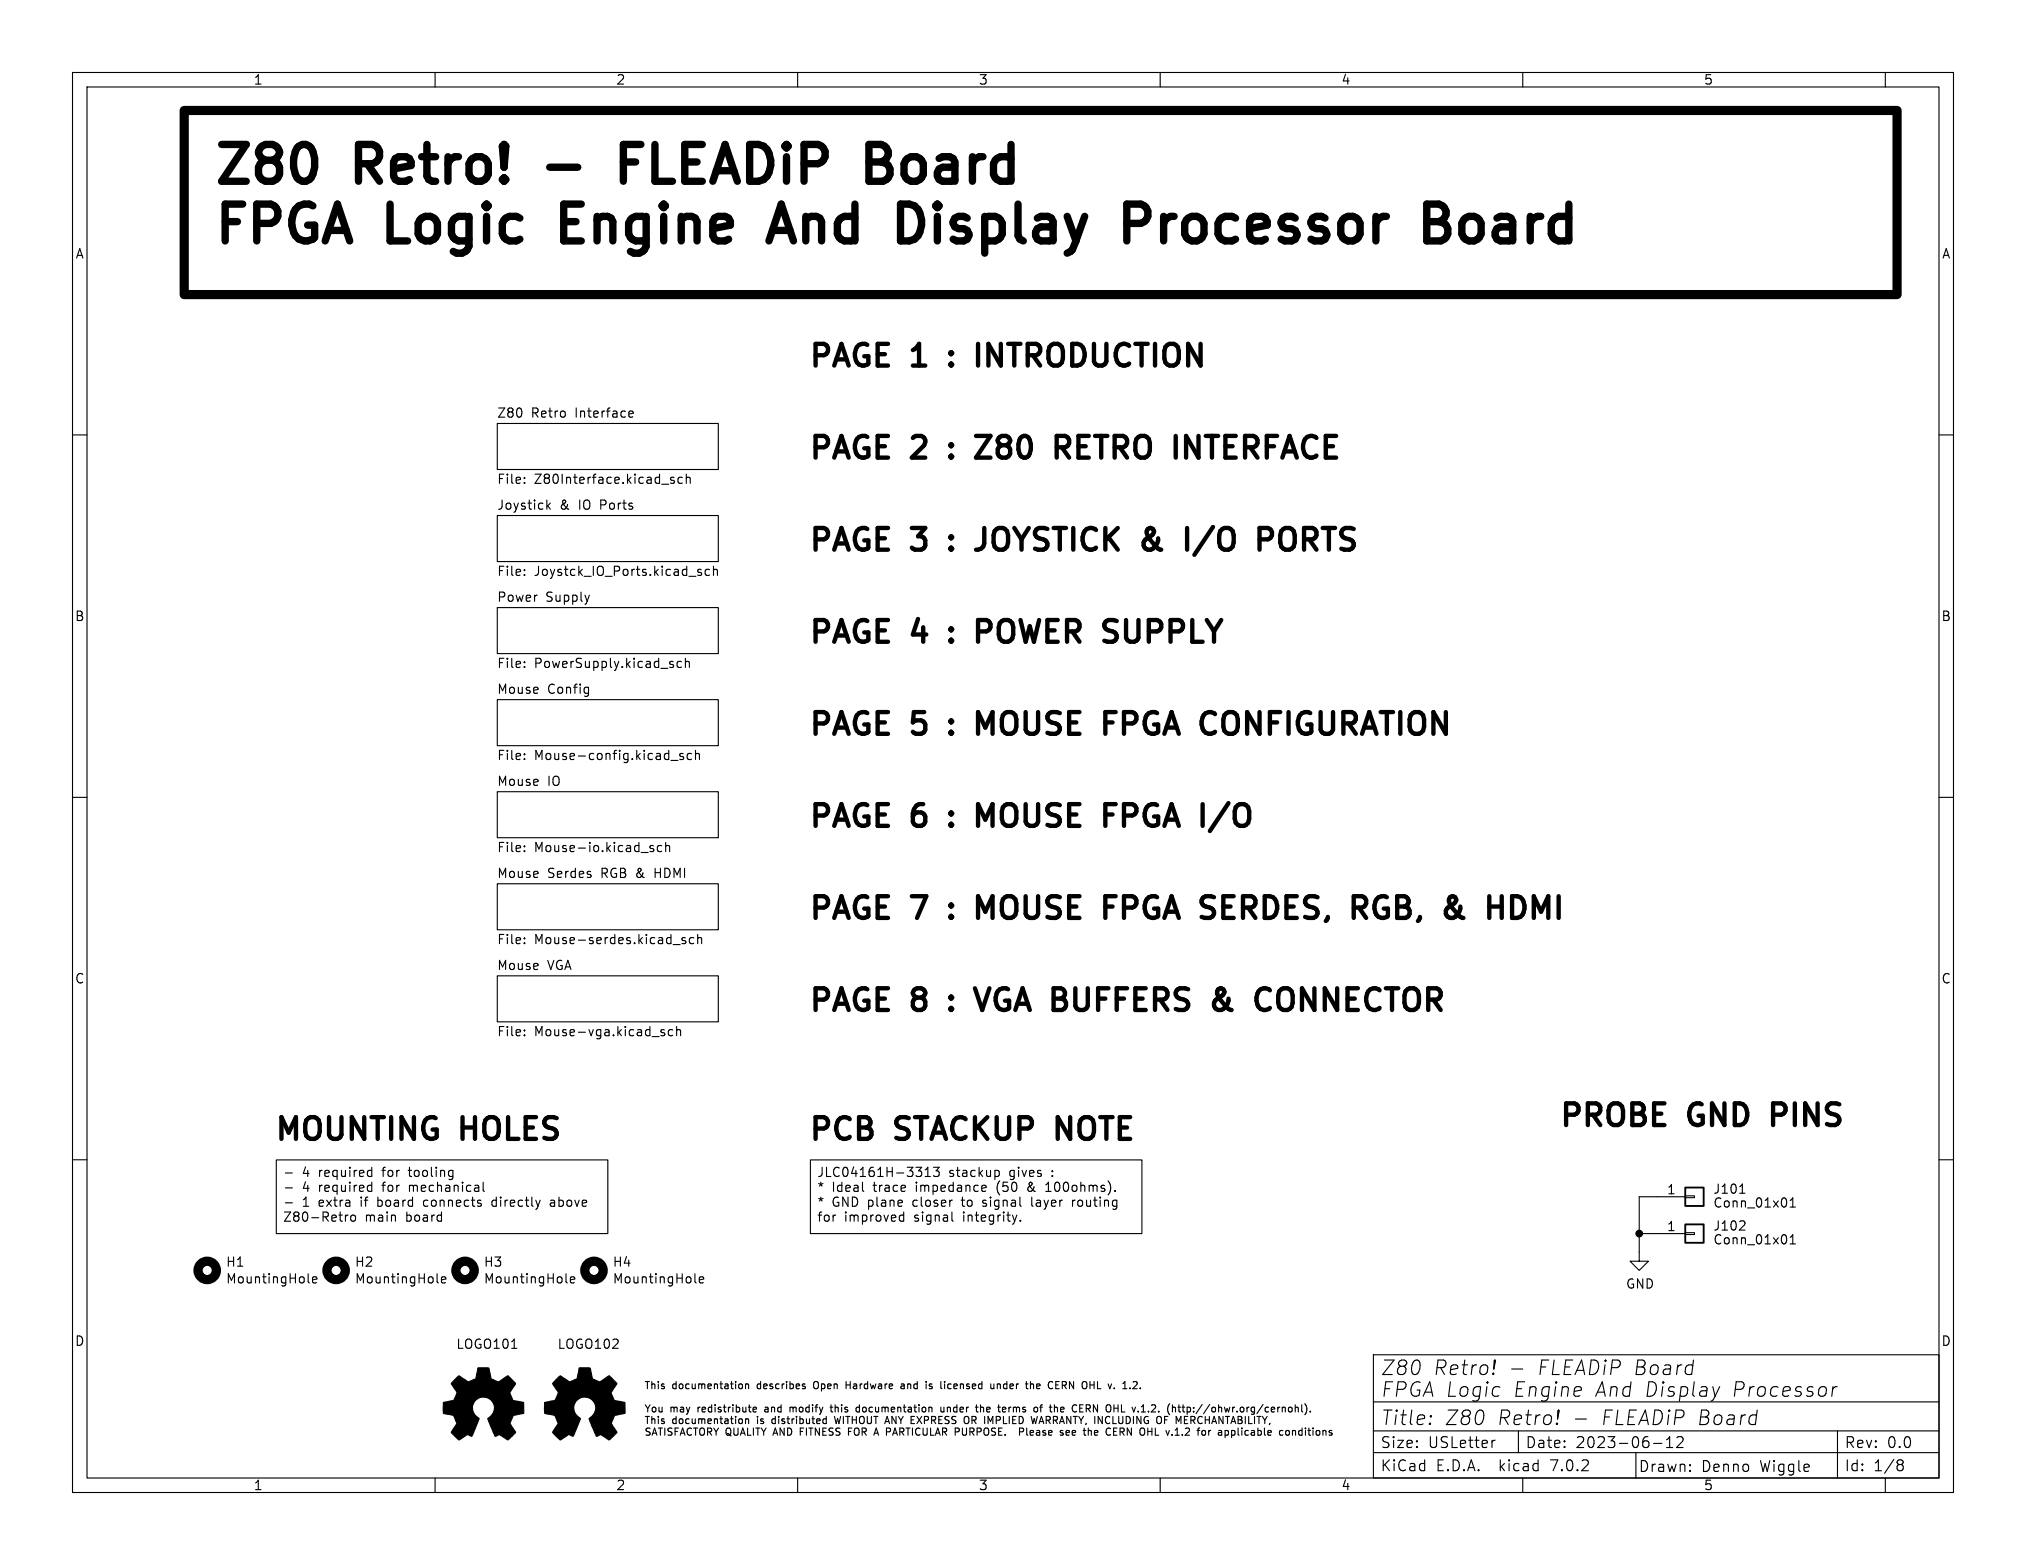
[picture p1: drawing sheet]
<svg xmlns="http://www.w3.org/2000/svg" width="279mm" height="216mm" viewBox="0 0 279 216" stroke-linecap="round" stroke-linejoin="round" font-family="sans-serif">
<g fill="none" stroke="#000" stroke-width=".15">
<path d="M10 10h259.4v195.9h-259.4zM12 12h255.4v191.9h-255.4zM60 10v2M110 10v2M160 10v2M210 10v2M260 10v2M10 60h2M68.6 58.4h30.5v6.4h-30.5zM86.8 57.5h.5M86.8 56.8l.3-.1 .2 .1v.2l-.6 .1M267.4 60h2"/>
<path d="M68.6 71.1h30.5v6.4h-30.5zM72.3 79.3v.1M72.3 78.6v.1M72.3 66.6v.1M72.3 65.9v.1M75.5 69.8l.4 .5M75.9 69.4l-.5 .5M92.5 66.1l.5 .3-.2 .3-.3-.1M93 65.9l-.4-.1-.1 .2M94.1 65.9l-.4-.1-.2 .3v.3l.1 .2h.5M94.6 66l.2-.2 .3 .1 .1 .8M94.6 65.4v1.3"/>
<path d="M96.4 79h.3l.1 .2-.2 .2h-.3M96.4 78.5l.3 .1M97.9 78.6l-.4-.1-.3 .3v.3l.2 .2h.5M98.4 78.7l.2-.2 .3 .1v.8M98.4 78.1v1.3M68.6 96.5h30.5v6.4h-30.5zM68.6 83.8h30.5v6.4h-30.5zM72.3 92v.1M72.3 91.3v.1M94 91.3l-.4-.1-.2 .3v.3l.1 .2h.5M94.5 91.4l.2-.2 .3 .1 .1 .8M94.5 90.8v1.3"/>
<path d="M10 110h2M68.6 109.2h30.5v6.4h-30.5zM72.3 104.7v.1M72.3 104v.1M72.3 117.4v.1M72.3 116.7v.1M89.8 117.1h.3l.1 .2-.2 .2h-.3M89.8 116.6l.3 .1M91.3 116.7l-.4-.1-.2 .3v.3l.1 .2h.5M91.8 116.8l.2-.2 .3 .1v.8M91.8 116.2v1.3M92.5 104.9h1"/>
<path d="M94.2 104l-.3-.1-.2 .2 .1 .2 .4 .1v.3h-.5M95.4 104l-.4-.1-.2 .3v.3l.1 .2h.5M95.9 104.1l.2-.2 .3 .1 .1 .8M95.9 103.5v1.3M267.4 110h2M68.6 121.9h30.5v6.4h-30.5zM68.6 134.6h30.5v6.4h-30.5zM72.3 130.1v.1M72.3 129.4v.1M92.8 130.3h1M94.5 129.4l-.3-.1-.2 .2 .1 .2 .4 .1v.3h-.5M95.7 129.4l-.4-.1-.2 .3v.3l.1 .2h.5"/>
<path d="M96.2 129.5l.2-.2 .3 .1 .1 .8M96.2 128.9v1.3M10 160h2M72.3 142.8v.1M72.3 142.1v.1M91.3 142.5h.3l.1 .2-.2 .2h-.2M91.3 142l.3 .1M92.8 142.1l-.4-.1-.2 .3v.3l.1 .2h.5M93.3 142.2l.2-.2 .3 .1 .1 .8M93.3 141.6v1.3M267.4 160h2M38.1 160h45.7v10.2h-45.7z"/>
<path d="M39.4 161.8h.9M39.4 163.9h.9M39.4 165.9h.9M42.6 176.9l.1 .1M43.1 176.6l.6-.2-.1-.2-.3-.1-.2 .2 .1 .6h.4M47.6 167.6v.9M48 167.6l-.2 .1-.2 .2M48.4 167.7l.2-.1 .4 .1v.5l-.1 .2-.3 .1-.2-.1zM50.9 161.5h.4M50.9 163.5l.4 .1M51.3 162.2l-.4 .1M51.3 164.3l-.4 .1"/>
<path d="M51.3 161v1.3M51.3 163.1v1.3M60.3 176.9l.2 .1M60.9 176.6l.6-.2-.1-.2-.3-.1-.2 .2v.6h.5M62.3 161.5h.2M62.5 161.5l-.1 1.1M62.5 162.2l-.2 .1M66.6 163.1v1.1l.2 .2M76.1 165.6h-.2M76.1 165.9a.25 .25 0 0 0-.2 .3 .25 .25 0 0 0 .2 .2M78.1 176.9l.1 .1M78.7 176.6l.6-.2-.1-.2-.4-.1-.1 .2v.6h.5"/>
<path d="M95.9 176.9l.1 .1M96.4 176.6l.6-.2v-.2l-.4-.1-.2 .2 .1 .6h.5M111.8 160h45.7v10.2h-45.7zM119 164.3l.1 .1M124.1 168.4h.5M124.5 167.6l.1 .1M124.6 167.2v1.3M127.6 162.3h.7M127.6 161.4l.4-.4v1.3M128.7 161h.8l-.4 .5 .4 .1v.6l-.2 .1h-.4l-.2-.1M131.3 167.2v1.1l.2 .2M135.9 164.3l-.3 .1"/>
<path d="M135.9 163.6l.1 .2-.6 .1M137.3 161.5h.3l.2 .2-.1 .5-.4 .1M140.2 167.6l-.3 .9M140.7 168.4v.1M144.2 164.4h.7M144.3 163.4l-.1 .1M147.9 165.6v.8M148 165.6l-.1 .2M153.8 164.2v.2M226.1 170.2h6.3M232.4 170.1h1.3v.2h-1.3zM232.4 165h1.3v.2h-1.3z"/>
<path d="M232.4 165.1h-6.3v8.9h1.2l-1.2 1.3-1.3-1.3h1.3M239.9 169.7h.7M239.9 164.6h.7M240.6 168.5v.5M246.9 171.6h.7M246.9 165.6l.3-.3v1.2M246.9 170.7l.3-.4v1.3M246.9 166.5h.7M70.6 186h.7M102.2 190.9l.2 .2v.3l-.2 .2M102.2 195.7l.2 .2v.3l-.2 .2M102.8 190.9v.7"/>
<path d="M102.8 195.7v.7M102.8 191l.2-.1 .2 .1v.6M102.8 195.8l.2-.1 .2 .1v.6M103.9 194.5l.4-.1v-.2l-.3-.1-.1 .2v.4h.4M108.9 194.1v.7M109.1 194.1l-.2 .1M110.9 191.2l.2 .2-.2 .2M110.9 190.9l.1 .1M113.6 195.8h.3M113.6 196.3h.3M113.9 195.4v1M114.5 194.1h.3"/>
<path d="M114.6 193.8v.8l.2 .2M115.1 195.4l.2 1M116.7 190.6v1M116.7 191.1h.6M117 197.5h.3M117 197v1M118.5 194.2l-.3-.1-.1 .2v.4h.4M118.5 193.8v1M124.6 190.9l-.3 .1M124.6 191.2h-.2l-.2 .1 .1 .2 .3 .1M127.7 190.6v.1M127.7 190.9v.7"/>
<path d="M128.1 191.5l.1 .1M128.2 191v.2M128.4 194.1l.1 .2v.5M129.8 194.1v.6l.2 .1 .2-.1M130.2 194.1v.7M130.3 190.6v.1M130.3 190.9v.7M133.4 195.4l.1 .1a.63 .63 0 0 1-.1 .9M134.5 194.1h.4M134.8 194.8h.1M135.2 193.8v1M135.5 194.1l-.3 .1"/>
<path d="M136.6 190.9l.1 .6 .2 .1 .2-.1M137.1 190.9v.7M138.7 194.3l-.1-.2h-.2l-.2 .2 .1 .4h.4M138.7 194.4l-.5 .1M140.6 197v1M141 197l.2 .2-.1 .2-.5 .1M141.6 197v.9l.1 .1M142.1 191l.3-.1 .1 .2M142.1 190.6v1M143 194.2l.1 .1-.1 .4M143.1 195.4l-.3 1M143.4 194.1h.4"/>
<path d="M143.8 193.8l-.3 .1v.9M145.6 191.1h.3M145.8 194.2v.6M146.1 190.6h-.5v1h.5M147.4 197.4l-.2-.1-.2 .2 .1 .5h.3M147.5 197.6l-.5 .1M148.9 194.8h.5M148.9 193.8h.5M148.9 194.3h.3M150.5 197.4v.6M153.6 197.5h.3M153.6 198h.4"/>
<path d="M156.7 190.6h-.3l-.1 .1M156.8 191l-.6 .6h.6M160.6 195.9h.3M161.1 195.4h-.5v1M162.4 194.1h.4M162.6 193.8v.8l.2 .2M163 194.1h.4M166.7 197.3v.7M167 197.3l-.3 .2M169.8 197.4l.3-.1 .2 .2M169.8 197.3v1M170.3 197.8l-.2 .2h-.3"/>
<path d="M177.3 197.4l.3-.1 .2 .2-.1 .5h-.2l-.2-.1M178.2 197.4l.2-.1 .2 .1 .1 .6M178.2 197.3v.7M178.9 194.1l.1 .2v.5M179.5 193.8v.8l.2 .2M179.9 193.7a1.14 1.14 0 0 1 0 1.5M180.7 194.7v.1M189.4 186.9h78v17h-78zM189.4 197.4h78M189.4 193.4h78M206.2 198.7l-.3 .1M208.5 188.9h1.5"/>
<path d="M209.4 197.4v3M217.3 195.8h1.5M228 199.1h1.2M229.8 199.7h.9M229.8 198.6l.5-.4v1.5M231.3 198.3l.2-.1 .5 .1a.41 .41 0 0 1 0 .5l-.8 .9h.9M237.2 191.3l-.7 1.3M252.8 191.3l-.2 1.3M253.4 191.3a.59 .59 0 0 0-.7 .4M253.4 197.4v6.5M60 203.9v2M110 203.9v2"/>
<path d="M160 203.9v2M189.4 200.4h78M210 203.9v2M225.6 200.4v3.5M260 203.9v2M261.9 201.4l.4 .1a.31 .31 0 0 1 .2 .3 .31 .31 0 0 1-.3 .2M261.9 202h.3M262.2 202l.2 .2 .1 .4-.3 .3h-.3"/>
</g>
<path d="M232.4 168.9h2.5v2.6h-2.5zM232.4 163.8h2.5v2.6h-2.5z" fill="none" stroke="#000" stroke-width=".25"/>
<g fill="#000" stroke="#000" stroke-width=".15">
<path d="M62.7 190.3l.6-.5 1.2 .8h.3l.8-.4 .3-1.5h1.3h.2l.3 1.5 1.1 .5 1.3-.9 1 1-.8 1.4 .4 1 1.5 .3v1.5l-1.4 .2-.1 .2-.4 1 .8 1.2-.1 .1-1 1-1.1-.8-.6 .2-1-2.4a1.54 1.54 0 0 0 .3-2.6 1.54 1.54 0 0 0-2.4 1 1.97 1.97 0 0 0 .9 1.6l-1 2.4-.6-.2-1.3 .7-1-1 .8-1.2-.4-1.1-1.5-.4v-1.4l1.3-.3a.83 .83 0 0 0 .5-.7l.1-.4-.8-1.2zM76.7 190.3l.6-.5 1.2 .8h.3l.8-.4 .3-1.5h1.3h.2l.3 1.5 1 .5 1.3-.9 1.1 1-.8 1.4 .4 1 1.5 .3v1.5l-1.4 .2-.1 .2-.4 1 .8 1.2-.1 .1-1 1-1.2-.8-.6 .2-1-2.4a1.54 1.54 0 0 0 .4-2.6 1.54 1.54 0 0 0-2.5 1 1.97 1.97 0 0 0 1 1.6l-1.1 2.4-.6-.2-1.2 .7-1-1 .8-1.2-.5-1.1-1.4-.4v-1.4l1.2-.3a.83 .83 0 0 0 .6-.7l.1-.4-.8-1.2z"/>
<circle cx="226.1" cy="170.2" r=".46"/>
</g>
<g fill="none" stroke="#000" stroke-width="1.3">
<path d="M25.4 15.2h236.2v25.4h-236.2z"/>
<circle cx="28.6" cy="175.3" r="1.27"/>
<circle cx="46.4" cy="175.3" r="1.27"/>
<circle cx="64.1" cy="175.3" r="1.27"/>
<circle cx="81.9" cy="175.3" r="1.27"/>
</g>
<g fill="none" stroke="#000" stroke-width=".6">
<path d="M131.2 48.6v.3M131.2 50.1v.3M131.2 50.1l.1 .2-.1 .1M131.2 50.1l-.2 .2 .2 .1M131.2 48.6l.1 .1-.1 .2M131.2 48.6l-.2 .1 .2 .2M134.9 47.4v3M131.2 61.3v.3M131.2 62.8v.3M131.2 74v.3M131.2 75.5v.3M131.2 62.8l.1 .2-.1 .1"/>
<path d="M131.2 62.8l-.2 .2 .2 .1M131.2 61.3l.1 .1-.1 .2M131.2 61.3l-.2 .1 .2 .2M131.2 75.5l.1 .2-.1 .1M131.2 75.5l-.2 .2 .2 .1M131.2 74l.1 .1-.1 .2M131.2 74l-.2 .1 .2 .2M134.6 60.1h2l-2 3h2M135.6 75.4l-.3 .3-.7 .1M145.7 61.7h1.2a.81 .81 0 0 0 .6-.8 .81 .81 0 0 0-.6-.8h-1.2v3M146.4 61.7l1 1.4M167.3 72.7l-2.6 3.8"/>
<path d="M173.7 72.8h1.1a.81 .81 0 0 1 .6 .8 .81 .81 0 0 1-.6 .8h-1.1M177.3 72.8l-.6 .5-.1 .5v1l.1 .6 .6 .4M131.2 86.7v.3M131.2 88.2v.3M131.2 99.4v.3M131.2 99.4l.1 .1-.1 .2M131.2 99.4l-.2 .1 .2 .2M131.2 88.2l.1 .2-.1 .1M131.2 88.2l-.2 .2 .2 .1M131.2 86.7l.1 .1-.1 .2M131.2 86.7l-.2 .1 .2 .2M134.9 87.1h1.1"/>
<path d="M136 85.5h-1.1v3M152.4 98.2h1.5M131.2 100.9l.1 .2-.1 .1M131.2 100.9l-.2 .2 .2 .1M131.2 100.9v.3M131.2 112.1v.3M131.2 113.6v.3M131.2 113.6l.1 .2-.1 .1M131.2 113.6l-.2 .2 .2 .1M131.2 112.1l.1 .1-.1 .2M131.2 112.1l-.2 .1 .2 .2M135.9 100.4l-1-2.2v3"/>
<path d="M135.9 113.1l-1-2.2v3M152.4 110.9h1.5M131.2 124.8v.3M131.2 126.3v.3M131.2 137.5v.3M131.2 139v.3M131.2 126.3l.1 .2-.1 .1M131.2 126.3l-.2 .2 .2 .1M131.2 124.8l.1 .1-.1 .2M131.2 124.8l-.2 .1 .2 .2M131.2 139l.1 .2-.1 .1M131.2 139l-.2 .2 .2 .1"/>
<path d="M131.2 137.5l.1 .1-.1 .2M131.2 137.5l-.2 .1 .2 .2M134.5 136.3l1 3 1-3M135.9 125.8l-1-2.2v3M152.4 123.6h1.5M169 138.8l.4 .4 .4 .1M169.4 137.8l-.1 .7-.5 .5M177 136.3l-.6 .5-.1 .5v1l.1 .6 .6 .4M190.5 123.6a1.37 1.37 0 0 0-1 1.7 1.25 1.25 0 0 0 1 1.3M209.2 123.6a1.37 1.37 0 0 1 1 1.7 1.25 1.25 0 0 1-1 1.3"/>
</g>
<path d="M88.4 19.9h-2.4v5.1M121.5 19.9a1.23 1.23 0 0 1 1 1.2 1.23 1.23 0 0 1-1 1.2 1.35 1.35 0 0 1 1.3 1.3 1.35 1.35 0 0 1-1 1.4M75.8 23.1h3.9M86 22.3h1.7M106 33.2l1.7-5 1.7 5M106.5 31.8h2.4M126.8 29.4a3.3 3.3 0 0 1-.7 3.6l-.7 .2M155.4 28.2h1.9a1.38 1.38 0 0 1 1 1.3 1.38 1.38 0 0 1-1 1.3h-1.9M198.5 28.2a1.23 1.23 0 0 1 .9 1.2 1.23 1.23 0 0 1-.9 1.2 1.35 1.35 0 0 1 1.2 1.2 1.35 1.35 0 0 1-1 1.4M203.3 29.8a1.38 1.38 0 0 0-1.7 1v1.5a1.38 1.38 0 0 0 1.7 .9" fill="none" stroke="#000" stroke-width="1"/>
<g font-size="7.1">
<text x="29.8" y="27.3">Z80</text>
<text x="49.8" y="27.3">Retro!</text>
<text x="89.3" y="27.3">FLEADiP</text>
<text x="124.7" y="27.3">Board</text>
<text x="29.8" y="35.5">FPGA Logic</text>
<text x="79.6" y="35.5">Engine</text>
<text x="110.1" y="35.5">And</text>
<text x="129.1" y="35.5">Display</text>
<text x="161.8" y="35.5">Processor</text>
<text x="204.7" y="35.5">Board</text>
</g>
<g font-size="4.2">
<text x="111.8" y="50.8">PAGE 1</text>
<text x="136.9" y="50.8">INTRODUCTION</text>
<text x="111.8" y="63.5">PAGE 2</text>
<text x="136.9" y="63.5">Z80</text>
<text x="148.6" y="63.5">RETRO INTERFACE</text>
<text x="111.8" y="76.2">PAGE 3</text>
<text x="136.9" y="76.2">JOYSTICK &amp;</text>
<text x="167.5" y="76.2">I/O</text>
<text x="178.4" y="76.2">PORTS</text>
<text x="111.8" y="88.9">PAGE 4</text>
<text x="136.9" y="88.9">POWER SUPPLY</text>
<text x="111.8" y="101.6">PAGE 5</text>
<text x="136.9" y="101.6">MOUSE</text>
<text x="155.3" y="101.6">FPGA CONFIGURATION</text>
<text x="111.8" y="114.3">PAGE 6</text>
<text x="136.9" y="114.3">MOUSE</text>
<text x="155.3" y="114.3">FPGA I/O</text>
<text x="111.8" y="127">PAGE 7</text>
<text x="136.9" y="127">MOUSE</text>
<text x="155.3" y="127">FPGA SERDES,</text>
<text x="191.4" y="127">RGB,</text>
<text x="205" y="127">&amp;</text>
<text x="211.9" y="127">HDMI</text>
<text x="111.8" y="139.7">PAGE 8</text>
<text x="136.9" y="139.7">VGA BUFFERS</text>
<text x="171.2" y="139.7">&amp;</text>
<text x="178.1" y="139.7">CONNECTOR</text>
<text x="215.3" y="155.6">PROBE</text>
<text x="233.3" y="155.6">GND</text>
<text x="245.6" y="155.6">PINS</text>
<text x="38.1" y="157.5">MOUNTING</text>
<text x="64" y="157.5">HOLES</text>
<text x="111.8" y="157.5">PCB</text>
<text x="123.9" y="157.5">STACKUP NOTE</text>
</g>
<g font-size="2.8">
<text x="190.4" y="189.9">Z80</text>
<text x="197.6" y="189.9">Retro!</text>
<text x="211.9" y="189.9">FLEADiP Board</text>
<text x="190.4" y="196.8">Title:</text>
<text x="190.4" y="192.9">FPGA Logic</text>
<text x="199.2" y="196.8">Z80</text>
<text x="206.4" y="196.8">Retro!</text>
<text x="208.6" y="192.9">Engine</text>
<text x="219.8" y="192.9">And Display</text>
<text x="220.6" y="196.8">FLEADiP Board</text>
<text x="238.6" y="192.9">Processor</text>
</g>
<g font-size="2.1">
<text x="190.4" y="203.1">KiCad</text>
<text x="190.4" y="199.9">Size:</text>
<text x="197" y="199.9">USLetter</text>
<text x="198.1" y="203.1">E.D.A.</text>
<text x="206.8" y="203.1">kicad</text>
<text x="210.4" y="199.9">Date:</text>
<text x="213.9" y="203.1">7.0.2</text>
<text x="217.3" y="199.9">2023-06-12</text>
<text x="226" y="203.2">Drawn:</text>
<text x="234.7" y="203.2">Denno</text>
<text x="242.7" y="203.2">Wiggle</text>
<text x="254.4" y="199.9">Rev:</text>
<text x="254.4" y="203.1">Id:</text>
<text x="258.4" y="203.1">1/8</text>
<text x="260.3" y="199.9">0.0</text>
</g>
<g font-size="1.8">
<text x="35" y="11.8">1</text>
<text x="85" y="11.8">2</text>
<text x="135" y="11.8">3</text>
<text x="185" y="11.8">4</text>
<text x="235" y="11.8">5</text>
<text x="10.4" y="35.8">A</text>
<text x="267.8" y="35.8">A</text>
<text x="68.6" y="57.7">Z80</text>
<text x="73.3" y="57.7">Retro</text>
<text x="79.4" y="57.7">Interface</text>
<text x="68.6" y="70.4">Joystick</text>
<text x="68.6" y="67">File:</text>
<text x="73.7" y="67">Z80Interface.kicad_sch</text>
<text x="77.2" y="70.4">&amp;</text>
<text x="79.9" y="70.4">IO Ports</text>
<text x="68.6" y="79.7">File:</text>
<text x="68.6" y="83.1">Power</text>
<text x="73.7" y="79.7">Joystck_IO_Ports.kicad_sch</text>
<text x="75.3" y="83.1">Supply</text>
<text x="10.3" y="85.8">B</text>
<text x="267.7" y="85.8">B</text>
<text x="68.6" y="95.8">Mouse</text>
<text x="68.6" y="92.4">File:</text>
<text x="73.7" y="92.4">PowerSupply.kicad_sch</text>
<text x="75.5" y="95.8">Config</text>
<text x="68.6" y="105.1">File:</text>
<text x="73.7" y="105.1">Mouse-config.kicad_sch</text>
<text x="68.6" y="108.5">Mouse</text>
<text x="75.5" y="108.5">IO</text>
<text x="68.6" y="117.8">File:</text>
<text x="73.7" y="117.8">Mouse-io.kicad_sch</text>
<text x="68.6" y="121.2">Mouse</text>
<text x="75.5" y="121.2">Serdes</text>
<text x="83" y="121.2">RGB &amp;</text>
<text x="90.6" y="121.2">HDMI</text>
<text x="68.6" y="130.5">File:</text>
<text x="73.7" y="130.5">Mouse-serdes.kicad_sch</text>
<text x="10.3" y="135.8">C</text>
<text x="68.6" y="133.9">Mouse</text>
<text x="75.5" y="133.9">VGA</text>
<text x="267.7" y="135.8">C</text>
<text x="68.6" y="143.2">File:</text>
<text x="73.7" y="143.2">Mouse-vga.kicad_sch</text>
<text x="41.7" y="162.6">4</text>
<text x="41.7" y="164.7">4</text>
<text x="41.7" y="166.7">1</text>
<text x="44" y="162.6">required</text>
<text x="44" y="164.7">required</text>
<text x="44" y="166.7">extra</text>
<text x="49.9" y="166.7">if</text>
<text x="52.3" y="166.7">board</text>
<text x="52.9" y="162.6">for</text>
<text x="52.9" y="164.7">for</text>
<text x="56.7" y="162.6">tooling</text>
<text x="56.7" y="164.7">mechanical</text>
<text x="58.8" y="166.7">connects</text>
<text x="68.4" y="166.7">directly</text>
<text x="76.5" y="166.7">above</text>
<text x="112.7" y="162.6">JLC04161H-3313</text>
<text x="112.7" y="164.7">*</text>
<text x="112.7" y="166.7">*</text>
<text x="114.8" y="164.7">Ideal</text>
<text x="114.8" y="166.7">GND plane</text>
<text x="120.5" y="164.7">trace</text>
<text x="126" y="166.7">closer</text>
<text x="126.5" y="164.7">impedance</text>
<text x="130.9" y="162.6">stackup</text>
<text x="132.9" y="166.7">to</text>
<text x="135.9" y="166.7">signal</text>
<text x="137.7" y="164.7">(50</text>
<text x="139.3" y="162.6">gives</text>
<text x="142.1" y="164.7">&amp;</text>
<text x="142.7" y="166.7">layer</text>
<text x="144.7" y="164.7">100ohms).</text>
<text x="145.2" y="162.6">:</text>
<text x="148.5" y="166.7">routing</text>
<text x="229.8" y="164.8">1</text>
<text x="236.2" y="164.9">J101</text>
<text x="236.2" y="166.8">Conn_01x01</text>
<text x="39.1" y="168.8">Z80-Retro</text>
<text x="50.4" y="168.8">main</text>
<text x="56.1" y="168.8">board</text>
<text x="112.7" y="168.8">for</text>
<text x="116.5" y="168.8">improved</text>
<text x="126.2" y="168.8">signal</text>
<text x="133" y="168.8">integrity.</text>
<text x="229.8" y="169.9">1</text>
<text x="236.2" y="169.9">J102</text>
<text x="236.2" y="171.8">Conn_01x01</text>
<text x="31.1" y="174.9">H1</text>
<text x="31.1" y="177.2">MountingHole</text>
<text x="48.9" y="174.9">H2</text>
<text x="48.9" y="177.2">MountingHole</text>
<text x="66.7" y="174.9">H3</text>
<text x="66.7" y="177.2">MountingHole</text>
<text x="84.5" y="174.9">H4</text>
<text x="84.5" y="177.2">MountingHole</text>
<text x="224.2" y="177.9">GND</text>
<text x="10.3" y="185.8">D</text>
<text x="267.7" y="185.8">D</text>
<text x="62.9" y="186.2">LOGO101</text>
<text x="76.8" y="186.2">LOGO102</text>
<text x="35" y="205.7">1</text>
<text x="85" y="205.7">2</text>
<text x="135" y="205.7">3</text>
<text x="185" y="205.7">4</text>
<text x="235" y="205.7">5</text>
</g>
<g font-size="1.4">
<text x="88.9" y="191.7">This</text>
<text x="92.8" y="191.7">documentation</text>
<text x="104.6" y="191.7">describes</text>
<text x="112.6" y="191.7">Open</text>
<text x="117.2" y="191.7">Hardware</text>
<text x="125" y="191.7">and</text>
<text x="128.6" y="191.7">is</text>
<text x="130.8" y="191.7">licensed</text>
<text x="137.9" y="191.7">under</text>
<text x="143" y="191.7">the</text>
<text x="146.2" y="191.7">CERN OHL</text>
<text x="154.9" y="191.7">v.</text>
<text x="157" y="191.7">1.2.</text>
<text x="88.9" y="194.9">You</text>
<text x="88.9" y="196.5">This</text>
<text x="92.5" y="194.9">may</text>
<text x="92.8" y="196.5">documentation</text>
<text x="96.4" y="194.9">redistribute</text>
<text x="104.6" y="196.5">is</text>
<text x="105.8" y="194.9">and</text>
<text x="106.8" y="196.5">distributed</text>
<text x="109.4" y="194.9">modify</text>
<text x="115.3" y="194.9">this</text>
<text x="115.7" y="196.5">WITHOUT ANY EXPRESS</text>
<text x="119" y="194.9">documentation</text>
<text x="130.8" y="194.9">under</text>
<text x="134.1" y="196.5">OR IMPLIED</text>
<text x="135.9" y="194.9">the</text>
<text x="139.1" y="194.9">terms</text>
<text x="143.7" y="196.5">WARRANTY, INCLUDING</text>
<text x="144.2" y="194.9">of</text>
<text x="146.6" y="194.9">the</text>
<text x="149.9" y="194.9">CERN OHL</text>
<text x="158.5" y="194.9">v.1.2.</text>
<text x="161.3" y="196.5">OF MERCHANTABILITY,</text>
<text x="163.5" y="194.9">(http://ohwr.org/cernohl).</text>
<text x="88.9" y="198.1">SATISFACTORY QUALITY AND FITNESS</text>
<text x="117.5" y="198.1">FOR A PARTICULAR PURPOSE.</text>
<text x="142" y="198.1">Please</text>
<text x="147.9" y="198.1">see</text>
<text x="151.3" y="198.1">the</text>
<text x="154.5" y="198.1">CERN OHL</text>
<text x="163.2" y="198.1">v.1.2</text>
<text x="167.7" y="198.1">for</text>
<text x="170.7" y="198.1">applicable</text>
<text x="179.4" y="198.1">conditions</text>
</g>
</svg>
